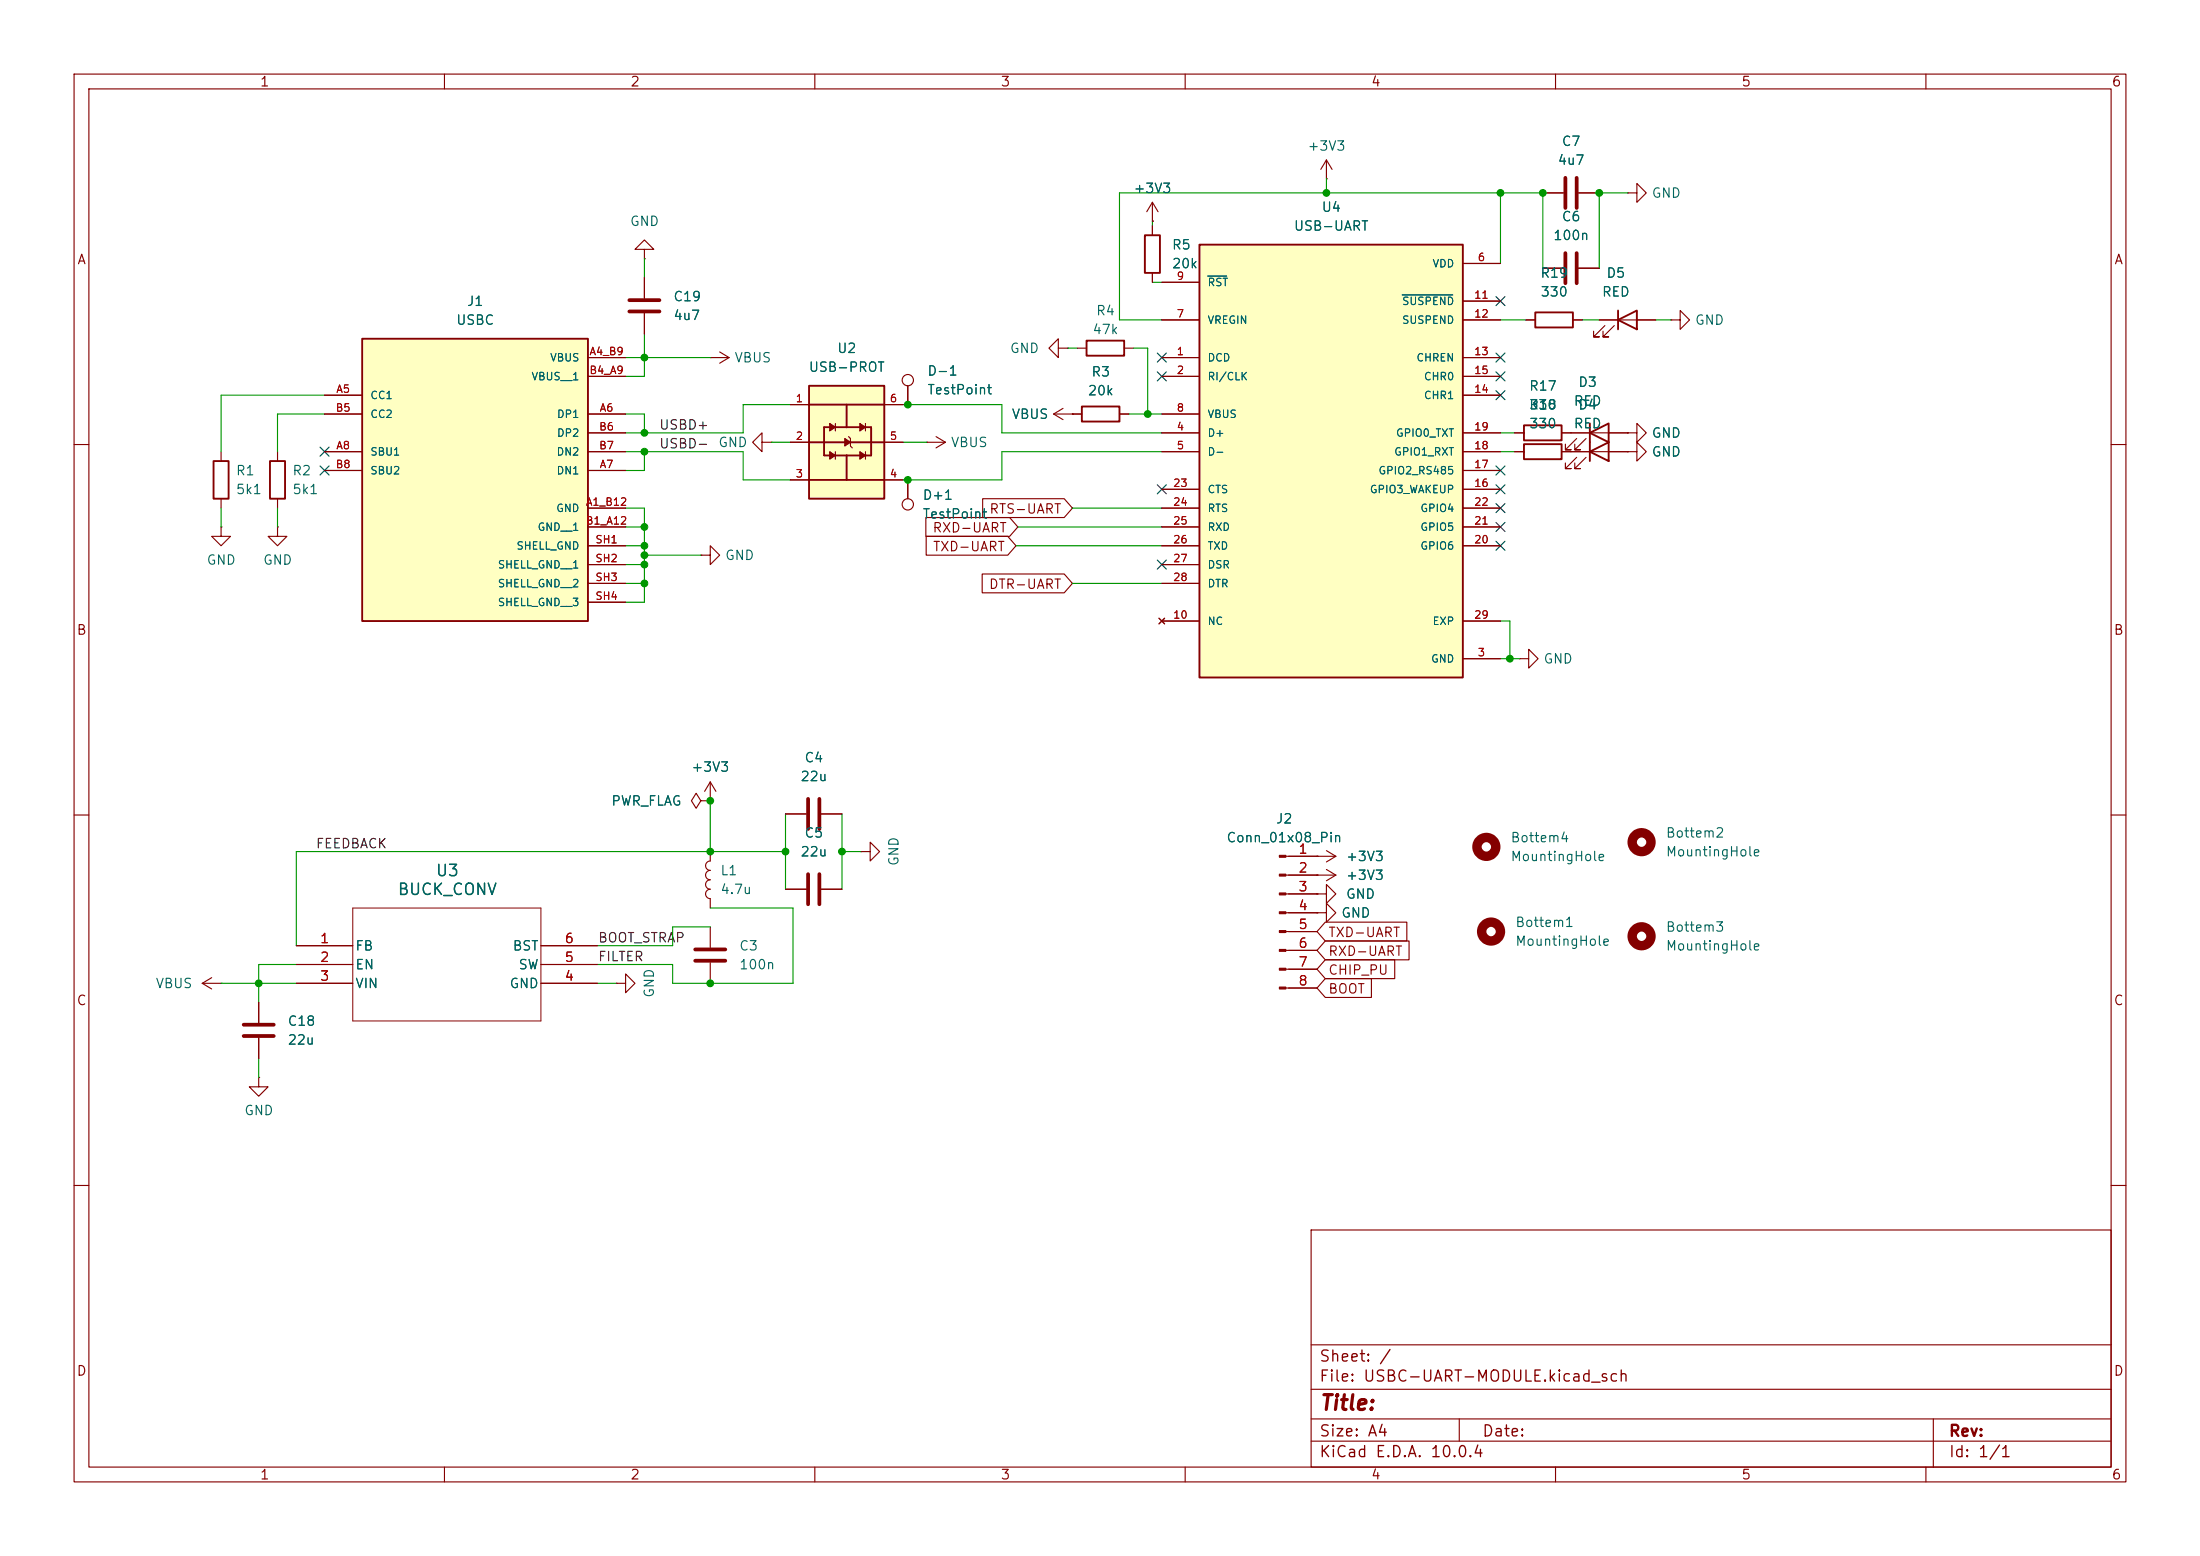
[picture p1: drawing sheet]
<svg xmlns="http://www.w3.org/2000/svg" width="297mm" height="210mm" viewBox="0 0 297 210" stroke-linecap="round" stroke-linejoin="round" font-family="sans-serif">
<g fill="none" stroke="#840000" stroke-width=".15">
<path d="M10 10h277v190h-277zM12 12h273v186h-273zM60 10v2M110 10v2M160 10v2M210 10v2M260 10v2M122.6 52.1v2.5M125.1 59.7h.1M125.1 59.7h2.5M126.4 58.9l1.2 .8M127.6 59.7l-1.2 .8"/>
<path d="M144.8 55.9h1.2M151.1 55.9h1.3M10 60h2M37.5 61v1.2M37.5 67.3v1.3M285 60h2M10 110h2M116.2 114.9h1.3v-1.2l1.2 1.2-1.2 1.3v-1.3M116.2 114.9h.1M285 110h2M40 127.6h7.6M40 130.2h7.6"/>
<path d="M40 132.7h7.6M73 127.6h7.6M73 130.2h7.6M73 132.7h7.6M83.2 132.7h1.3v-1.3l1.2 1.3-1.2 1.3v-1.3M83.2 132.7h.1M10 160h2M177 166h108v32h-108zM285 160h2M60 198v2M110 198v2M160 198v2"/>
<path d="M177 194.5h108M177 191.5h108M177 187.5h108M177 181.5h108M197 191.5v3M210 198v2M260 198v2M261 191.5v6.5"/>
<circle cx="122.6" cy="51.3" r=".76"/>
</g>
<path d="M47.6 122.6h25.4v15.2h-25.4z" fill="none" stroke="#840000" stroke-width=".14"/>
<path d="M146 54.9h5.1v2h-5.1zM36.4 62.2h2.1v5.1h-2.1z" fill="none" stroke="#840000" stroke-width=".25"/>
<path d="M48.9 45.7h30.5v38.1h-30.5z" fill="#ffffc2"/>
<path d="M154.6 31.8h2v5h-2zM48.9 45.7h30.5v38.1h-30.5zM146.7 46h5.1v2h-5.1zM28.8 62.2h2.1v5.1h-2.1z" fill="none" stroke="#840000" stroke-width=".25"/>
<g fill="none" stroke="#840000" stroke-width=".15">
<path d="M155.6 29.8h.1M155.6 27.3v2.5M155.6 30.5v1.3M155.6 36.8v1.3M155.6 27.3l-.8 1.3M155.6 27.3l.7 1.3M219.7 26h1.3v-1.2l1.2 1.2-1.2 1.3v-1.3M219.7 26h.1M43.8 53.3h5.1M43.8 55.9h5.1M79.4 48.3h5.1M79.4 55.9h5.1"/>
<path d="M79.4 50.8h5.1M79.4 58.4h5.1M142.2 55.9h2.6M142.2 55.9l1.3 .7M142.9 47v-1.3l-1.3 1.3 1.3 1.3v-1.3h1.2M143.5 55.1l-1.3 .8M144.1 47h.1M144.8 55.9h.1M145.4 47h1.3M151.8 47h1.2M29.8 61v1.2M29.8 67.3v1.3"/>
<path d="M43.8 63.5h5.1M43.8 61h5.1M79.4 68.6h5.1M79.4 63.5h5.1M79.4 61h5.1M79.4 71.1h5.1M79.4 73.7h5.1M79.4 76.2h5.1M79.4 78.7h5.1M79.4 81.3h5.1M94.6 108.1l-.6-1-.7 1 .7 1 .6-1h1.3M95.9 114.9v1.3a.64 .64 0 0 0-.6 .6 .64 .64 0 0 0 .6 .7 .64 .64 0 0 0-.6 .6 .64 .64 0 0 0 .6 .6 .64 .64 0 0 0-.6 .7 .64 .64 0 0 0 .6 .6 .64 .64 0 0 0-.6 .7 .64 .64 0 0 0 .6 .6v1.3"/>
<path d="M95.9 108.1h.1M27.3 132.7l1.3 .8M27.3 132.7h2.5M28.6 132l-1.3 .7M29.8 132.7h.1M34.9 135.3v2.7M95.9 125.1v2.8M95.9 129.9v2.8M106 120h2.8M110.9 120h2.8M34.9 140.1v2.8"/>
</g>
<path d="M109.1 118v4M110.6 118v4M32.9 139.8h4.1M32.9 138.3h4.1M93.9 128.1h4M93.9 129.7h4" fill="none" stroke="#840000" stroke-width=".51"/>
<g fill="none" stroke="#840000" stroke-width="1.3">
<circle cx="200.7" cy="114.3" r="1.27"/>
<circle cx="221.6" cy="113.7" r="1.27"/>
<circle cx="201.3" cy="125.7" r="1.27"/>
<circle cx="221.6" cy="126.4" r="1.27"/>
</g>
<path d="M161.9 33h35.6v58.4h-35.6z" fill="#ffffc2"/>
<path d="M161.9 33h35.6v58.4h-35.6zM205.7 59.9h5.1v2.1h-5.1zM205.7 57.4h5.1v2h-5.1zM207.3 42.2h5v2h-5zM214.6 58.4l2.6-1.2v2.5zM214.6 57.2v5M218.4 43.2l2.6-1.3v2.6zM218.4 41.9v2.6M214.6 61l2.6-1.3v2.5z" fill="none" stroke="#840000" stroke-width=".25"/>
<g fill="none" stroke="#840000" stroke-width=".15">
<path d="M87 33.7h1.3l-1.3-1.3-1.3 1.3h1.3v1.2M87 34.9h.1M87 37.5v2.8M156.8 38.1h5.1M179.1 24.1h.1M179.1 21.6l-.8 1.3M179.1 21.6l.7 1.3M179.1 21.6v2.5M197.5 35.6h5.1M208.3 26h2.8M208.3 36.2h2.8M213.1 26h2.8"/>
<path d="M213.1 36.2h2.8M87 42.3v2.8M95.9 48.3h.1M95.9 48.3h2.5M97.2 47.5l1.2 .8M98.4 48.3l-1.2 .7M102.9 59.7v-1.3l-1.3 1.3 1.3 1.3v-1.3h1.2M104.1 59.7h.1M156.8 48.3h5.1M156.8 50.8h5.1M156.8 58.4h5.1M156.8 43.2h5.1"/>
<path d="M156.8 55.9h5.1M197.5 48.3h5.1M197.5 50.8h5.1M197.5 58.4h5.1M197.5 43.2h5.1M197.5 40.6h5.1M197.5 53.3h5.1M204.5 58.4h1.2M206 43.2h1.3M210.8 58.4h8.9M212.3 43.2h1.3M212.9 59.2l-1.6 1.5h.8h-.8v-.8"/>
<path d="M214.1 59.2l-1.5 1.5h.8h-.8v-.8M215.9 43.2h7.6M216.7 43.9l-1.6 1.6h.8h-.8v-.8M217.9 43.9l-1.5 1.6h.8h-.8v-.8M219.7 58.4h1.3v-1.2l1.2 1.2-1.2 1.3v-1.3M219.7 58.4h.1M225.6 43.2h1.2v-1.3l1.3 1.3-1.3 1.3v-1.3M225.6 43.2h.1M29.8 71.1v1.3h1.3l-1.3 1.3-1.2-1.3h1.2M29.8 71.1h.1M37.5 71.1v1.3h1.2l-1.2 1.3-1.3-1.3h1.3M37.5 71.1h.1"/>
<path d="M94.6 74.9h1.3v-1.2l1.3 1.2-1.3 1.3v-1.3M94.6 74.9h.1M122.6 64.8v2.5M156.8 61h5.1M156.8 66h5.1M156.8 73.7h5.1M156.8 71.1h5.1M156.8 68.6h5.1M156.8 76.2h5.1M156.8 78.7h5.1M197.5 61h5.1M197.5 66h5.1"/>
<path d="M197.5 63.5h5.1M197.5 73.7h5.1M197.5 71.1h5.1M197.5 68.6h5.1M204.5 61h1.2M210.8 61h8.9M212.9 61.7l-1.6 1.5h.8h-.8v-.7M214.1 61.7l-1.5 1.5h.8h-.8v-.7M219.7 61h1.3v-1.3l1.2 1.3-1.2 1.2v-1.2M219.7 61h.1M156.5 83.4l.7 .8M156.8 83.8h5.1"/>
<path d="M157.2 83.4l-.7 .8M197.5 88.9h5.1M197.5 83.8h5.1M95.9 108.1h.1M95.9 105.5l-.8 1.3M95.9 105.5l.7 1.3M95.9 105.5v2.6M106 109.9h2.8M110.9 109.9h2.8M173.6 115.6h6.7M173.6 118.1h4.2M177.8 115.6h.1"/>
<path d="M179.1 114.8l1.2 .8M180.3 115.6l-1.2 .7M173.6 120.7h4.2M173.6 123.2h4.2M173.6 125.7h4.2M173.6 128.3h4.2M173.6 130.8h4.2M173.6 133.4h4.2M177.8 120.7h1.3v-1.3l1.2 1.3-1.2 1.2v-1.2M177.8 120.7h.1M177.8 123.2h1.3v-1.3l1.2 1.3-1.2 1.3v-1.3M177.8 123.2h.1"/>
<path d="M34.9 145.4v1.3h1.3l-1.3 1.3-1.2-1.3h1.2M34.9 145.4h.1"/>
<circle cx="122.6" cy="68.1" r=".76"/>
</g>
<path d="M163 37.3h2.6M189.3 39.8h6.8" fill="none" stroke="#006464" stroke-width=".15"/>
<path d="M211.3 24v4.1M211.3 34.2v4M212.9 24v4.1M212.9 34.2v4M85 42h4M85 40.5h4M109.1 107.8v4.1M110.6 107.8v4.1" fill="none" stroke="#840000" stroke-width=".51"/>
<g fill="#840000" stroke="#840000" stroke-width=".15">
<path d="M172.7 115.4h.9v.3h-.9z"/>
<path d="M172.7 118h.9v.2h-.9z"/>
<path d="M172.7 120.5h.9v.3h-.9z"/>
<path d="M172.7 123.1h.9v.2h-.9z"/>
<path d="M172.7 125.6h.9v.3h-.9z"/>
<path d="M172.7 128.1h.9v.3h-.9z"/>
<path d="M172.7 130.7h.9v.2h-.9z"/>
<path d="M172.7 133.2h.9v.3h-.9z"/>
</g>
<path d="M109.2 52.1h10.2v15.2h-10.2z" fill="#ffffc2"/>
<path d="M109.2 52.1h10.2v15.2h-10.2zM109.2 54.6h10.2M109.2 59.7h10.2M111.3 57.7h6.3v3.8h-6.3zM114.3 54.6v3.1M109.2 64.8h10.2M114.3 61.5v3.3" fill="none" stroke="#840000" stroke-width=".25"/>
<g fill="none" stroke="#840000" stroke-width=".15">
<path d="M87 37.5v2.8M155.6 29.8h.1M155.6 30.5v1.3M155.6 36.8v1.3M156.8 38.1h5.1M197.5 35.6h5.1M208.3 26h2.8M208.3 36.2h2.8M213.1 26h2.8M213.1 36.2h2.8M43.8 55.9h5.1M43.8 53.3h5.1"/>
<path d="M79.4 48.3h5.1M79.4 50.8h5.1M79.4 58.4h5.1M79.4 55.9h5.1M87 42.3v2.8M106.7 54.6h2.5M106.7 59.7h2.5M112.8 57.2v1M114.6 58.9l.2 .3v1l.3 .3M116.8 57.2v1M119.4 54.6h2.5M119.4 59.7h2.5"/>
<path d="M122.6 52.1v2.5M144.8 55.9h.1M144.8 55.9h1.2M151.1 55.9h1.3M156.8 48.3h5.1M156.8 50.8h5.1M156.8 58.4h5.1M156.8 43.2h5.1M156.8 55.9h5.1M197.5 48.3h5.1M197.5 50.8h5.1M197.5 58.4h5.1"/>
<path d="M197.5 43.2h5.1M197.5 40.6h5.1M197.5 53.3h5.1M204.5 58.4h1.2M206 43.2h1.3M210.8 58.4h3.8M212.3 43.2h1.3M215.9 43.2h2.5M217.2 58.4h2.5M219.7 58.4h.1M221 43.2h2.5M43.8 61h5.1"/>
<path d="M43.8 63.5h5.1M79.4 61h5.1M79.4 63.5h5.1M79.4 73.7h5.1M79.4 71.1h5.1M79.4 68.6h5.1M79.4 76.2h5.1M79.4 78.7h5.1M106.7 64.8h2.5M112.8 61v1M116.8 61v1M119.4 64.8h2.5"/>
<path d="M122.6 64.8v2.5M125 69.8h11.3l1.1 1.3-1.1 1.3h-11.3zM125 72.4h11l1.2 1.3-1.2 1.2h-11zM132.6 77.5h11.1l1.1 1.2-1.1 1.3h-11.1zM132.7 67.3h11l1.1 1.3-1.1 1.3h-11zM156.8 61h5.1M156.8 66h5.1M156.8 73.7h5.1M156.8 71.1h5.1M156.8 68.6h5.1M156.8 76.2h5.1M156.8 78.7h5.1"/>
<path d="M197.5 61h5.1M197.5 66h5.1M197.5 63.5h5.1M197.5 73.7h5.1M197.5 71.1h5.1M197.5 68.6h5.1M204.5 61h1.2M210.8 61h3.8M217.2 61h2.5M219.7 61h.1M79.4 81.3h5.1M156.5 83.4l.7 .8"/>
<path d="M156.8 83.8h5.1M157.2 83.4l-.7 .8M197.5 88.9h5.1M197.5 83.8h5.1M205.1 88.9h1.3v-1.3l1.2 1.3-1.2 1.3v-1.3M205.1 88.9h.1M95.9 108.1h.1M106 109.9h2.8M110.9 109.9h2.8M174 118.1h6.3M174 115.6h3.8M177.8 118.1h.1"/>
<path d="M177.8 115.6h.1M179.1 117.3l1.2 .8M180.3 118.1l-1.2 .8M34.9 135.3v2.7M40 127.6h7.6M40 130.2h7.6M40 132.7h7.6M73 127.6h7.6M73 130.2h7.6M73 132.7h7.6M106 120h2.8M110.9 120h2.8"/>
<path d="M174 120.7h3.8M174 123.2h3.8M174 125.7h3.8M174 128.3h3.8M174 130.8h3.8M174 133.4h3.8M177.8 120.7h.1M177.8 123.2h.1M178.9 129.5h9.4v2.6h-9.4l-1.1-1.3zM178.9 124.5h11v2.5h-11l-1.1-1.3zM178.9 127h11.3v2.5h-11.3l-1.1-1.2zM178.9 132.1h6.2v2.5h-6.2l-1.1-1.2z"/>
<path d="M34.9 140.1v2.8"/>
</g>
<g fill="#840000" stroke="#840000" stroke-width=".15">
<path d="M112 57.2l.8 .5-.8 .5z"/>
<path d="M112 61l.8 .5-.8 .5z"/>
<path d="M114 59.2l.8 .5-.8 .5z"/>
<path d="M116.1 57.2l.7 .5-.7 .5z"/>
<path d="M116.1 61l.7 .5-.7 .5z"/>
</g>
<g fill="none" stroke="#009600" stroke-width=".15">
<path d="M87 34.9v2.6M155.6 29.8v.7M155.6 38.1h1.2M179.1 24.1v1.9M202.6 26v9.6M208.3 36.2v-10.2h-57.2v17.2h5.7M219.7 26h-3.8v10.2M43.8 55.9h-6.3v5.1M43.8 53.3h-14v7.7M84.5 55.9h2.5v2.5M84.5 48.3h11.4M87 45.1v5.7h-2.5"/>
<path d="M104.1 59.7h2.6M106.7 54.6h-6.4v3.8h-15.8M121.9 54.6h13.4v3.8h21.5M121.9 59.7h3.2M144.1 47h1.3M152.4 55.9h4.4M153 47h1.9v8.9M202.6 58.4h1.9M202.6 43.2h3.4M213.6 43.2h2.3M223.5 43.2h2.1M29.8 68.6v2.5"/>
<path d="M37.5 68.6v2.5M84.5 78.7h2.5M84.5 68.6h2.5v12.7h-2.5M84.5 76.2h2.5M84.5 71.1h2.5M84.5 73.7h2.5M84.5 61h15.8v3.8h6.4M87 61v2.5h-2.5M87 74.9h7.6M137.2 73.7h19.6M137.4 71.1h19.4M144.8 78.7h12"/>
<path d="M144.8 68.6h12M156.8 61h-21.5v3.8h-13.4M202.6 61h1.9M202.6 83.8h1.2v5.1M202.6 88.9h2.5M95.9 108.1v6.8M106 114.9h-66v12.7M106 109.9v10.1M113.7 114.9h2.5M113.7 109.9v10.1M29.8 132.7h10.2M40 130.2h-5.1v5.1"/>
<path d="M80.6 132.7h2.6M95.9 122.6h11.2v10.1h-16.3v-2.5h-10.2M95.9 125.1h-5.1v2.5h-10.2M34.9 142.9v2.5"/>
</g>
<g fill="none" stroke="#000084" stroke-width=".15">
<path d="M156.2 50.2l1.3 1.2M156.2 47.7l1.3 1.2M157.5 50.2l-1.3 1.2M157.5 47.7l-1.3 1.2M202 50.2l1.2 1.2M202 52.7l1.2 1.2M202 47.7l1.2 1.2M202 40l1.2 1.2M203.2 50.2l-1.2 1.2M203.2 52.7l-1.2 1.2M203.2 47.7l-1.2 1.2M203.2 40l-1.2 1.2"/>
<path d="M43.2 60.4l1.2 1.2M43.2 62.9l1.2 1.2M44.4 60.4l-1.2 1.2M44.4 62.9l-1.2 1.2M156.2 65.4l1.3 1.2M156.2 75.6l1.3 1.2M157.5 65.4l-1.3 1.2M157.5 75.6l-1.3 1.2M202 65.4l1.2 1.2M202 62.9l1.2 1.2M202 68l1.2 1.2M202 70.5l1.2 1.2"/>
<path d="M202 73.1l1.2 1.2M203.2 65.4l-1.2 1.2M203.2 62.9l-1.2 1.2M203.2 68l-1.2 1.2M203.2 70.5l-1.2 1.2M203.2 73.1l-1.2 1.2"/>
</g>
<path d="M163 37.3h2.6M189.3 39.8h6.8" fill="none" stroke="#006464" stroke-width=".15"/>
<g fill="#009600" stroke="#009600" stroke-width=".14">
<circle cx="122.6" cy="54.6" r=".46"/>
<circle cx="122.6" cy="64.8" r=".46"/>
<circle cx="154.9" cy="55.9" r=".46"/>
<circle cx="95.9" cy="132.7" r=".46"/>
<circle cx="95.9" cy="108.1" r=".46"/>
<circle cx="95.9" cy="114.9" r=".46"/>
<circle cx="106" cy="114.9" r=".46"/>
<circle cx="34.9" cy="132.7" r=".46"/>
<circle cx="87" cy="78.7" r=".46"/>
<circle cx="113.7" cy="114.9" r=".46"/>
<circle cx="87" cy="73.7" r=".46"/>
<circle cx="215.9" cy="26" r=".46"/>
<circle cx="208.3" cy="26" r=".46"/>
<circle cx="202.6" cy="26" r=".46"/>
<circle cx="179.1" cy="26" r=".46"/>
<circle cx="87" cy="61" r=".46"/>
<circle cx="87" cy="71.1" r=".46"/>
<circle cx="87" cy="58.4" r=".46"/>
<circle cx="87" cy="76.2" r=".46"/>
<circle cx="87" cy="74.9" r=".46"/>
<circle cx="87" cy="48.3" r=".46"/>
<circle cx="203.8" cy="88.9" r=".46"/>
</g>
<text font-size="2" fill="#840000" x="178" y="190.8">Title:</text>
<g font-size="1.5" fill="#006464">
<text x="58.7" y="118.6">U3</text>
<text x="53.6" y="121.2">BUCK_CONV</text>
</g>
<g font-size="1.5" fill="#840000">
<text x="178" y="184.2">Sheet: /</text>
<text x="178" y="186.9">File: USBC-UART-MODULE.kicad_sch</text>
<text x="178" y="197.1">KiCad E.D.A. 10.0.4</text>
<text x="178" y="194.3">Size: A4</text>
<text x="200" y="194.3">Date:</text>
<text x="263" y="194.3">Rev:</text>
<text x="263" y="197.1">Id: 1/1</text>
</g>
<g font-size="1.3" fill="#840000">
<text x="35" y="12">1</text>
<text x="85" y="12">2</text>
<text x="135" y="12">3</text>
<text x="185" y="12">4</text>
<text x="235" y="12">5</text>
<text x="285" y="12">6</text>
<text x="10.3" y="36">A</text>
<text x="285.3" y="36">A</text>
<text x="133.5" y="69.6">RTS-UART</text>
<text x="125.8" y="72.2">RXD-UART</text>
<text x="125.9" y="74.7">TXD-UART</text>
<text x="133.4" y="79.8">DTR-UART</text>
<text x="10.3" y="86">B</text>
<text x="285.3" y="86">B</text>
<text x="179.2" y="131.9">CHIP_PU</text>
<text x="179.2" y="126.8">TXD-UART</text>
<text x="179.2" y="129.3">RXD-UART</text>
<text x="10.3" y="136">C</text>
<text x="179.2" y="134.4">BOOT</text>
<text x="285.3" y="136">C</text>
<text x="10.3" y="186">D</text>
<text x="285.3" y="186">D</text>
<text x="35" y="200">1</text>
<text x="85" y="200">2</text>
<text x="135" y="200">3</text>
<text x="185" y="200">4</text>
<text x="235" y="200">5</text>
<text x="285" y="200">6</text>
</g>
<g font-size="1.3" fill="#006464">
<text x="176.4" y="20.7">+3V3</text>
<text x="210.2" y="22.6">4u7</text>
<text x="210.7" y="20">C7</text>
<text x="152.9" y="26.4">+3V3</text>
<text x="178.3" y="28.9">U4</text>
<text x="222.9" y="27">GND</text>
<text x="85" y="30.8">GND</text>
<text x="158.1" y="34">R5</text>
<text x="174.6" y="31.5">USB-UART</text>
<text x="209.6" y="32.7">100n</text>
<text x="210.7" y="30.2">C6</text>
<text x="62.9" y="41.6">J1</text>
<text x="90.8" y="41">C19</text>
<text x="158.1" y="36.5">20k</text>
<text x="207.9" y="37.8">R19</text>
<text x="207.9" y="40.3">330</text>
<text x="216.2" y="40.3">RED</text>
<text x="216.8" y="37.8">D5</text>
<text x="61.5" y="44.2">USBC</text>
<text x="90.8" y="43.5">4u7</text>
<text x="112.9" y="48">U2</text>
<text x="136.3" y="48">GND</text>
<text x="147.4" y="45.4">47k</text>
<text x="147.9" y="42.9">R4</text>
<text x="228.7" y="44.2">GND</text>
<text x="99.1" y="49.2">VBUS</text>
<text x="109.1" y="50.5">USB-PROT</text>
<text x="125.1" y="51">D-1</text>
<text x="125.1" y="53.5">TestPoint</text>
<text x="146.8" y="53.7">20k</text>
<text x="147.2" y="51.1">R3</text>
<text x="206.3" y="53">R17</text>
<text x="213" y="52.5">D3</text>
<text x="136.5" y="56.9">VBUS</text>
<text x="206.3" y="55.6">R18</text>
<text x="206.4" y="58.1">330</text>
<text x="206.4" y="55.6">330</text>
<text x="212.4" y="55.1">RED</text>
<text x="212.4" y="58.1">RED</text>
<text x="213" y="55.6">D4</text>
<text x="222.9" y="59.4">GND</text>
<text x="31.8" y="64.5">R1</text>
<text x="39.4" y="64.5">R2</text>
<text x="96.9" y="60.7">GND</text>
<text x="128.3" y="60.7">VBUS</text>
<text x="222.9" y="61.9">GND</text>
<text x="31.8" y="67">5k1</text>
<text x="39.4" y="67">5k1</text>
<text x="124.5" y="67.8">D+1</text>
<text x="124.5" y="70.3">TestPoint</text>
<text x="27.8" y="76.5">GND</text>
<text x="35.4" y="76.5">GND</text>
<text x="97.8" y="75.9">GND</text>
<text x="208.3" y="89.9">GND</text>
<text x="93.2" y="104.5">+3V3</text>
<text x="108" y="105.7">22u</text>
<text x="108.5" y="103.2">C4</text>
<text x="82.4" y="109">PWR_FLAG</text>
<text x="108.5" y="113.4">C5</text>
<text x="172.2" y="111.5">J2</text>
<text x="224.8" y="113.4">Bottem2</text>
<text x="97.2" y="118.4">L1</text>
<text x="108" y="115.9">22u</text>
<text x="121.6" y="117" transform="rotate(-90 121.6 117)">GND</text>
<text x="165.5" y="114">Conn_01x08_Pin</text>
<text x="181.6" y="116.5">+3V3</text>
<text x="181.6" y="119.1">+3V3</text>
<text x="203.8" y="114">Bottem4</text>
<text x="203.8" y="116.5">MountingHole</text>
<text x="224.8" y="115.9">MountingHole</text>
<text x="97.2" y="121">4.7u</text>
<text x="181" y="124.2">GND</text>
<text x="181.6" y="121.6">GND</text>
<text x="204.5" y="125.4">Bottem1</text>
<text x="47.9" y="128.6">FB</text>
<text x="47.9" y="131.1">EN</text>
<text x="69.1" y="128.6">BST</text>
<text x="69.9" y="131.1">SW</text>
<text x="99.7" y="128.6">C3</text>
<text x="99.7" y="131.1">100n</text>
<text x="204.5" y="128">MountingHole</text>
<text x="224.8" y="126.1">Bottem3</text>
<text x="224.8" y="128.6">MountingHole</text>
<text x="20.9" y="133.7">VBUS</text>
<text x="47.9" y="133.7">VIN</text>
<text x="68.7" y="133.7">GND</text>
<text x="88.6" y="134.8" transform="rotate(-90 88.6 134.8)">GND</text>
<text x="38.7" y="138.8">C18</text>
<text x="38.7" y="141.3">22u</text>
<text x="32.9" y="150.8">GND</text>
</g>
<g font-size="1.3" fill="#0f0f0f">
<text x="88.9" y="58.3">USBD+</text>
<text x="88.9" y="60.8">USBD-</text>
<text x="42.5" y="114.8">FEEDBACK</text>
<text x="80.6" y="130.1">FILTER</text>
<text x="80.6" y="127.5">BOOT_STRAP</text>
</g>
<g font-size="1.3" fill="#a90000">
<text x="175.2" y="115.5">1</text>
<text x="175.2" y="118.1">2</text>
<text x="175.2" y="120.6">3</text>
<text x="175.2" y="123.2">4</text>
<text x="175.2" y="125.7">5</text>
<text x="43.1" y="127.6">1</text>
<text x="43.1" y="130.1">2</text>
<text x="76.1" y="130.1">5</text>
<text x="76.1" y="127.6">6</text>
<text x="175.2" y="128.2">6</text>
<text x="175.2" y="130.8">7</text>
<text x="43.1" y="132.7">3</text>
<text x="76.1" y="132.7">4</text>
<text x="175.2" y="133.3">8</text>
</g>
<g font-size="1" fill="#a90000">
<text x="199.4" y="35.5">6</text>
<text x="158.8" y="38">9</text>
<text x="198.9" y="40.6">11</text>
<text x="158.8" y="43.1">7</text>
<text x="198.9" y="43.1">12</text>
<text x="45.3" y="53.3">A5</text>
<text x="79.5" y="48.2">A4_B9</text>
<text x="79.5" y="50.7">B4_A9</text>
<text x="158.8" y="48.2">1</text>
<text x="158.8" y="50.7">2</text>
<text x="198.9" y="48.2">13</text>
<text x="198.9" y="53.3">14</text>
<text x="198.9" y="50.7">15</text>
<text x="45.2" y="55.8">B5</text>
<text x="80.8" y="58.3">B6</text>
<text x="80.9" y="55.8">A6</text>
<text x="107.3" y="54.5">1</text>
<text x="107.3" y="59.6">2</text>
<text x="120" y="59.6">5</text>
<text x="120" y="54.5">6</text>
<text x="158.8" y="58.3">4</text>
<text x="158.8" y="55.8">8</text>
<text x="198.9" y="58.3">19</text>
<text x="45.2" y="63.4">B8</text>
<text x="45.3" y="60.9">A8</text>
<text x="80.8" y="60.9">B7</text>
<text x="80.9" y="63.4">A7</text>
<text x="107.3" y="64.7">3</text>
<text x="120" y="64.7">4</text>
<text x="158.3" y="66">23</text>
<text x="158.8" y="60.9">5</text>
<text x="198.9" y="66">16</text>
<text x="198.9" y="63.4">17</text>
<text x="198.9" y="60.9">18</text>
<text x="79" y="68.5">A1_B12</text>
<text x="79" y="71">B1_A12</text>
<text x="158.3" y="68.5">24</text>
<text x="158.3" y="71">25</text>
<text x="198.9" y="71">21</text>
<text x="198.9" y="68.5">22</text>
<text x="80.3" y="73.6">SH1</text>
<text x="80.3" y="76.1">SH2</text>
<text x="158.3" y="73.6">26</text>
<text x="158.3" y="76.1">27</text>
<text x="198.9" y="73.6">20</text>
<text x="80.3" y="78.7">SH3</text>
<text x="80.3" y="81.2">SH4</text>
<text x="158.3" y="83.7">10</text>
<text x="158.3" y="78.7">28</text>
<text x="198.9" y="83.7">29</text>
<text x="199.4" y="88.8">3</text>
</g>
<g font-size="1" fill="#006464">
<text x="162.9" y="38.9">RST</text>
<text x="189.2" y="41.4">SUSPEND</text>
<text x="193.3" y="36.3">VDD</text>
<text x="162.9" y="44">VREGIN</text>
<text x="189.2" y="44">SUSPEND</text>
<text x="71.7" y="51.6">VBUS__1</text>
<text x="74.2" y="49">VBUS</text>
<text x="162.9" y="49">DCD</text>
<text x="162.9" y="51.6">RI/CLK</text>
<text x="191.1" y="49">CHREN</text>
<text x="192.2" y="51.6">CHR0</text>
<text x="49.9" y="54.1">CC1</text>
<text x="49.9" y="56.7">CC2</text>
<text x="75.1" y="56.7">DP1</text>
<text x="75.1" y="59.2">DP2</text>
<text x="162.9" y="59.2">D+</text>
<text x="162.9" y="56.7">VBUS</text>
<text x="188.4" y="59.2">GPIO0_TXT</text>
<text x="192.2" y="54.1">CHR1</text>
<text x="49.9" y="61.7">SBU1</text>
<text x="49.9" y="64.3">SBU2</text>
<text x="75.1" y="64.3">DN1</text>
<text x="75.1" y="61.7">DN2</text>
<text x="162.9" y="61.7">D-</text>
<text x="186" y="64.3">GPIO2_RS485</text>
<text x="188.1" y="61.7">GPIO1_RXT</text>
<text x="72.5" y="71.9">GND__1</text>
<text x="75" y="69.4">GND</text>
<text x="162.9" y="66.8">CTS</text>
<text x="162.9" y="69.4">RTS</text>
<text x="162.9" y="71.9">RXD</text>
<text x="184.8" y="66.8">GPIO3_WAKEUP</text>
<text x="191.7" y="71.9">GPIO5</text>
<text x="191.7" y="69.4">GPIO4</text>
<text x="67.1" y="77">SHELL_GND__1</text>
<text x="69.6" y="74.4">SHELL_GND</text>
<text x="162.9" y="74.4">TXD</text>
<text x="162.9" y="77">DSR</text>
<text x="191.7" y="74.4">GPIO6</text>
<text x="67.1" y="79.5">SHELL_GND__2</text>
<text x="67.1" y="82.1">SHELL_GND__3</text>
<text x="162.9" y="79.5">DTR</text>
<text x="162.9" y="84.6">NC</text>
<text x="193.1" y="89.7">GND</text>
<text x="193.3" y="84.6">EXP</text>
</g>
</svg>
